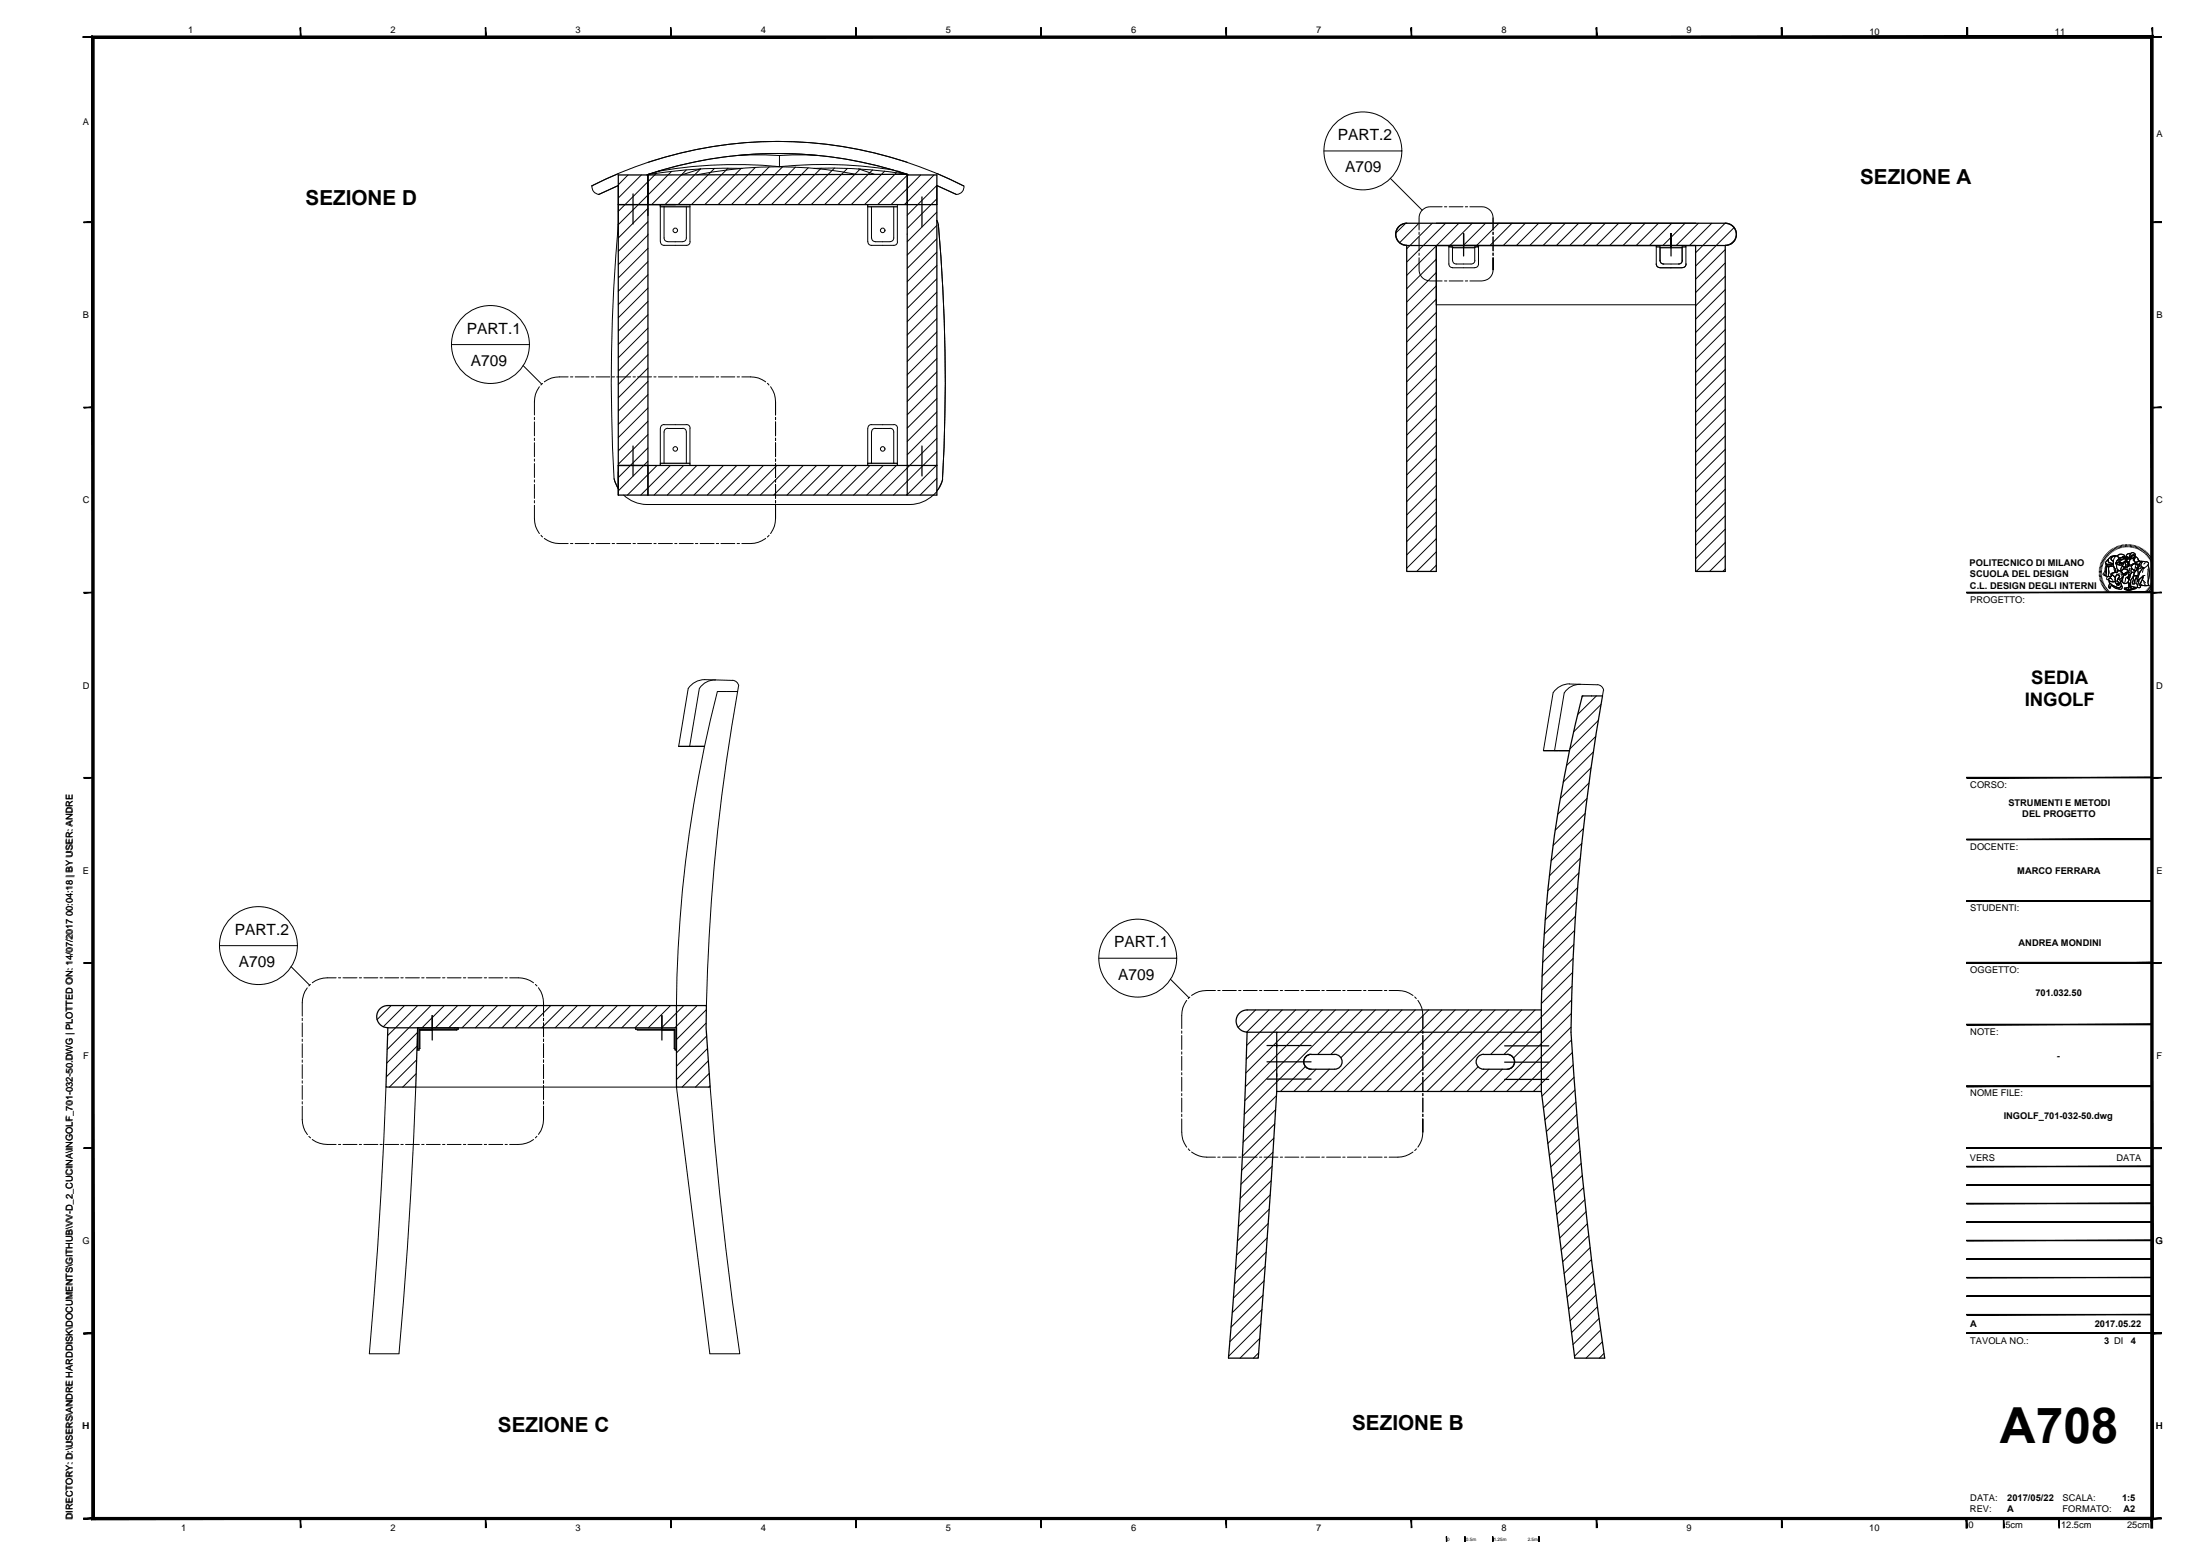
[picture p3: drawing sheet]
<svg xmlns="http://www.w3.org/2000/svg" width="594mm" height="420mm" viewBox="0 0 594 420" stroke-linecap="round" stroke-linejoin="round" font-family="sans-serif">
<!-- layer: IF-DETL -->
<g fill="none" stroke="#000" stroke-width=".27">
<path d="M169.6 47.2l-2.6 2.7M173.2 47.2l-6.2 6.3M175 56.3l-8 8M175 59.9l-8 8M177.2 46.8l-10.2 10.3M177.8 46.2h.1M181.4 46.3l-14.4 14.4M185.3 45.9l-9.3 9.3M189.2 45.6l-9.6 9.6M193 45.5l-9.9 9.7M196.6 45.4l-9.9 9.8M200.2 45.5l-9.9 9.7"/>
<path d="M204 45.2l-10.1 10M207.7 45l-10.2 10.2M211.3 45l-10.2 10.2M214.8 45.1l-10.1 10.1M218.2 45.3l-9.9 9.9M221.7 45.4l-9.8 9.8M225.3 45.4l-9.8 9.8M228.9 45.5l-9.8 9.7M232.3 45.6l-9.6 9.6M235.6 45.9l-9.3 9.3M238.9 46.2l-9 9M242.1 46.7l-8.6 8.5"/>
<path d="M242.4 46.3h.1M245.2 47.2l-8.2 8M248.6 47.2l-8 8M252.2 47.2l-8 8M253 50.1l-8 8M253 53.7l-8 8M253 57.3l-8 8M175 63.5l-8 8M175 67.1l-8 8M175 70.7l-8 8M175 74.2l-8 8.1M175 77.8l-8 8"/>
<path d="M253 60.9l-8 8M253 64.5l-8 8M253 68.1l-8 8M253 71.7l-8 8M253 75.3l-8 8M253 78.9l-8 8M379.6 60.3l-2.7 2.7M383.2 60.3l-5.3 5.3M386.8 60.3l-6.9 6.9M387.9 66.4l-8 8M387.9 70l-8 8M387.9 73.6l-8 8"/>
<path d="M387.9 77.2l-8 8M390.4 60.3l-10.5 10.5M394 60.3l-6.1 6M397.6 60.3l-6.1 6M401.2 60.3l-6.1 6M404.7 60.3l-6 6M408.3 60.3l-6 6M411.9 60.3l-6 6M415.5 60.3l-6 6M419.1 60.3l-6 6M422.7 60.3l-6 6M426.3 60.3l-6 6"/>
<path d="M429.9 60.3l-6 6M433.5 60.3l-6 6M437.1 60.3l-6 6M440.6 60.3l-5.9 6M444.2 60.3l-5.9 6M447.8 60.3l-6 6M451.4 60.3l-6 6M455 60.3l-6 6M458.6 60.3l-6 6M462.2 60.3l-6 6M465.8 60.3l-7.9 7.9M465.9 67.4l-8 8"/>
<path d="M465.9 71l-8 8M465.9 74.6l-8 8M465.9 78.2l-8 8M468.2 61.5l-10.3 10.3M468.5 64.9l-1.1 1M175 81.4l-8 8M175 85l-8 8M175 88.6l-8 8M175 92.2l-8 8M175 95.8l-8 8M175 99.4l-8 8M253 82.5l-8 8"/>
<path d="M253 86l-8 8M253 89.6l-8 8M253 93.2l-8 8M253 96.8l-8 8M387.9 80.8l-8 8M387.9 84.4l-8 8M387.9 87.9l-8 8M387.9 91.5l-8 8M387.9 95.1l-8 8M387.9 98.7l-8 8M465.9 81.8l-8 8M465.9 85.4l-8 8"/>
<path d="M465.9 89l-8 8M465.9 92.6l-8 8M465.9 96.1l-8 8M465.9 99.7l-8 8M175 103l-8 8M175 106.6l-8 8M175 110.2l-8 8M175 113.7l-8 8.1M175 117.3l-8 8M253 118.4l-15.3 15.3M253 100.4l-8 8M253 104l-8 8"/>
<path d="M253 107.6l-8 8M253 111.2l-8 8M253 114.8l-8 8M387.9 102.3l-8 8M387.9 105.9l-8 8M387.9 109.5l-8 8M387.9 113.1l-8 8M387.9 116.7l-8 8M465.9 103.3l-8 8M465.9 106.9l-8 8M465.9 110.5l-8 8M465.9 114.1l-8 8"/>
<path d="M465.9 117.7l-8 8M175 120.9l-8 8M175 124.5l-8 8M177.4 125.7l-8 8M181 125.7l-8 8M184.6 125.7l-8 8M188.2 125.7l-8 8M191.8 125.7l-8 8M195.4 125.7l-8 8M199 125.7l-8 8M202.6 125.7l-8 8M206.2 125.7l-8 8"/>
<path d="M209.8 125.7l-8 8M213.3 125.7l-8 8M216.9 125.7l-8 8M220.5 125.7l-8 8M224.1 125.7l-8 8M227.7 125.7l-8 8M231.3 125.7l-8 8M234.9 125.7l-8 8M238.5 125.7l-8 8M242.1 125.7l-8 8M253 122l-11.7 11.7M253 125.6l-8.1 8.1"/>
<path d="M253 129.2l-4.5 4.5M253 132.8l-.9 .9M387.9 120.3l-8 8M387.9 123.9l-8 8M387.9 127.5l-8 8M387.9 131.1l-8 8M387.9 134.7l-8 8M387.9 138.3l-8 8M465.9 121.3l-8 8M465.9 124.9l-8 8M465.9 128.5l-8 8M465.9 132.1l-8 8"/>
<path d="M465.9 135.7l-8 8M465.9 139.3l-8 8M387.9 141.9l-8 8M387.9 145.5l-8 8M387.9 149l-5.3 5.3M387.9 152.6l-1.7 1.7M465.9 142.9l-8 8M465.9 146.5l-7.9 7.8M465.9 150.1l-4.3 4.2M465.9 153.7l-.7 .6M427.5 187.9l-.3 .3M430.9 198.8l-7.9 8"/>
<path d="M431.1 187.9l-5.1 5.1M431.6 194.6l-7.7 7.6M432.3 190.2l-7.4 7.5M428 219.7l-8.6 8.6M428.5 215.6l-8.5 8.6M429 211.5l-8.4 8.4M429.6 207.3l-8.3 8.3M430.2 203.1l-8.1 8.1M426 239.6l-8.8 8.8M426.3 235.7l-8.7 8.8M426.7 231.8l-8.7 8.7M427.1 227.8l-8.7 8.7"/>
<path d="M427.6 223.7l-8.8 8.8M424.8 258.8l-8.5 8.5M425 255.1l-8.6 8.5M425.2 251.2l-8.6 8.7M425.4 247.4l-8.7 8.7M425.7 243.5l-8.7 8.8M105.6 271.5l-3.8 3.8M109.2 271.5l-5.7 5.8M112.7 278.8l-8.3 8.3M112.8 271.5l-8.2 8.2M116.4 271.5l-11.8 11.9M120 271.5l-6 6"/>
<path d="M123.6 271.5l-6 6M127.2 271.5l-6 6M130.8 271.5l-6 6M134.4 271.5l-6 6M138 271.5l-6 6M141.5 271.5l-5.9 6M145.1 271.5l-6 6M148.7 271.5l-6 6M152.3 271.5l-6 6M155.9 271.5l-6 6M159.5 271.5l-6 6M163.1 271.5l-6 6"/>
<path d="M166.7 271.5l-6 6M170.3 271.5l-6 6M173.9 271.5l-6 6M177.5 271.5l-6.1 6M181.1 271.5l-6.1 6M184.7 271.5l-6.1 6M188.3 271.5l-6.1 6M190.7 276.3l-8 8M190.8 272.6l-8.1 8.1M190.8 279.7l-8.1 8.2M339 272.7l-4.7 4.8M342.6 272.7l-6 6"/>
<path d="M346.2 272.7l-9.6 9.6M349.8 272.7l-13.3 13.3M353.4 272.7l-17 17M357 272.7l-20.7 20.8M360.6 272.7l-24.4 24.5M364.2 272.7l-28.2 28.2M367.8 272.7l-12 12M371.4 272.7l-12 12M375 272.7l-12.9 12.9M378.6 272.7l-22 22M382.2 272.7l-22 22M385.8 272.7l-22 22"/>
<path d="M389.3 272.7l-21.9 22M392.9 272.7l-22 22M396.5 272.7l-22 22M400.1 272.7l-22 22M403.7 272.7l-22 22M407.3 272.7l-22 22M410.9 272.7l-22 22M414.5 272.7l-12 12M424.2 277.4l-17.3 17.3M424.3 273.7l-21 21M424.4 270l-15.7 15.7M424.5 266.3l-18.4 18.4"/>
<path d="M424.6 262.6l-8.4 8.4M112.4 289.9l-3.6 3.6M112.5 286.2l-7.3 7.3M112.6 282.5l-8.3 8.3M191.1 283.1l-8.4 8.4M191.3 286.5l-7.1 7M191.5 289.9l-3.7 3.6M191.7 293.2l-.3 .3M344.5 299.6l-8.8 8.8M344.7 295.8l-8.9 8.9M352.5 288l-6.7 6.7M355.4 288.7l-6 6"/>
<path d="M359 288.7l-6 6M399.1 288.1l-6.6 6.6M402.1 288.7l-6 6M405.7 288.7l-6 6M424.3 280.8l-13.8 13.9M424.6 284.2l-10.5 10.5M424.8 287.6l-8.4 8.4M425 290.9l-8.2 8.3M425.3 294.3l-8.1 8.1M425.5 297.6l-7.9 8M343.3 318.8l-8.7 8.6M343.5 315l-8.6 8.6"/>
<path d="M343.7 311.1l-8.6 8.7M344 307.3l-8.7 8.7M344.3 303.4l-8.8 8.8M425.8 300.9l-7.8 7.9M426.1 304.2l-7.7 7.8M426.4 307.6l-7.6 7.5M426.7 310.9l-7.5 7.4M427 314.2l-7.4 7.3M427.3 317.4l-7.3 7.3M341.9 338.1l-8.5 8.6M342.2 334.2l-8.5 8.6M342.5 330.4l-8.6 8.5"/>
<path d="M342.7 326.5l-8.5 8.6M343 322.7l-8.6 8.5M427.6 320.7l-7.2 7.2M427.9 323.9l-7.1 7.2M428.3 327.2l-7.1 7.1M428.6 330.5l-7 7M429 333.7l-7 7M429.4 336.9l-7 7M340.5 357.5l-8.7 8.7M340.8 353.6l-8.7 8.6M341.1 349.7l-8.7 8.7M341.4 345.8l-8.6 8.6"/>
<path d="M341.7 342l-8.6 8.5M429.8 340.1l-7 7M430.1 343.3l-6.9 7M430.5 346.5l-7 7M431 349.7l-7 7M431.4 352.8l-7.1 7.1M431.8 356l-7 7.1M432.2 359.2l-7 7M339.9 365.3l-1.4 1.4M340.2 361.4l-5.3 5.3M432.7 362.3l-4.4 4.4M433.1 365.5l-1.2 1.2"/>
</g>
<!-- layer: Layer1 -->
<g fill="none" stroke="#000" stroke-width=".27">
<path d="M159.7 50.2a110.9 110.9 0 0 1 100.5 0M159.9 50.2a2.05 2.05 0 0 0 1.9 2.3M161.6 52.5l5.4-2.4-5.3 2.4M167 46.9l-7.2 3.3M174.5 47.2a110.7 110.7 0 0 1 70.9 0M178.3 55.2v10M179.3 55.8v8.5M185.3 55.8v8.5M186.3 55.2v10M189.2 45.6l-5.2 1.6M198.9 42l3.9-.2 7.7 .2M200.4 45.5a135.8 135.8 0 0 0-25.4 1.6"/>
<path d="M210.5 45a119.4 119.4 0 0 1 30.7 .9M210.5 42l3.5-.2 7.1 .2M210.5 45a122.1 122.1 0 0 0-32.7 1.2l-2.8 .9M210.5 42v3M219.8 45.5a127.2 127.2 0 0 1 25.2 1.6 111.3 111.3 0 0 0-70 0M231.4 47.1a111.4 111.4 0 0 0-43.2 .1M231.8 45.6l4.5 1.5M234.3 55.8v9.4M235.3 55.8v8.5M241.3 55.8v8.5M242.3 55.2v10M245 43.8a111.3 111.3 0 0 0-70 .1"/>
<path d="M253 46.8l7.3 3.4M253 50.1l5.4 2.4M260.3 50.2a2.05 2.05 0 0 1-1.9 2.3M167 60.6a473.6 473.6 0 0 0-1.2 68.7M178.4 65.2l.2 .8 .8 .3M179.3 66.3h6M179.3 64.2l.3 .8 .7 .2M180.3 65.3h4M185.3 64.2l-.2 .8-.8 .2M186.3 65.2l-.2 .8-.8 .3M234.4 65.2l.1 .6 .6 .4 6.2 .1 .8-.3 .3-.8M235.4 64.2l.3 .8 .7 .2"/>
<path d="M236.3 65.3h4M241.3 64.2l-.2 .8-.8 .2M253.4 60.8a478.5 478.5 0 0 1 1.1 68.5M391.2 66.7l.1 4.8 .4 .6 .5 .2M392.2 66.7v3.6M392.2 72.3h6M392.3 70.3l.1 .5 .6 .5h4.2M398.2 66.7v3.6M398.3 70.3l-.3 .7-.7 .3M399.2 66.7v4.8l-.4 .6-.6 .2M447.3 66.7v4.8l.4 .6 .6 .2M448.3 72.3h5.9"/>
<path d="M448.3 66.7v3.6M448.3 70.3l.1 .5 .6 .5h4.3l.7-.3 .3-.7M454.2 66.7v3.6M455.3 66.7v4.8l-.5 .6-.5 .2M387.9 82.3h70M178.3 115.7v9.4M179.3 114.7h6M179.4 114.6l-.8 .3-.2 .7M180.3 115.7l-.7 .2-.3 .5v8.7M180.3 115.7h4M184.3 115.7l.8 .2 .2 .5v8.7M185.3 114.6l.8 .3 .2 .7"/>
<path d="M186.3 115.7v9.4M234.3 115.7v9.4M235.3 116.7v8.4M235.3 114.7h6M235.4 114.6l-.8 .3-.2 .7M236.3 115.7h4M236.4 115.7l-.7 .2-.3 .8M240.3 115.7l.8 .2 .2 .5v8.7M241.4 114.6l.7 .3 .3 .7M242.3 115.7v9.4M165.8 129.3l1.2 2.7M165.9 129.3l1.1 2.7"/>
<path d="M168.4 133.7a9.2 9.2 0 0 0 6.2 2.5M252 133.7a9.2 9.2 0 0 1-6.2 2.5h-71.3M254.6 129.3l-.7 1.7-.9 1.5 1-1.5 .6-1.7M188.8 185.9l-2.6 15.6h4h-2.7M193.3 183.6a5 5 0 0 0-4.4 2.3M197.8 183.7l-7.5-.2a5.4 5.4 0 0 0-4.4 2.4l-2.6 15.6h6.9h-6.9M197.8 183.7a1.84 1.84 0 0 1 1.7 1.5M199.2 186.7a546.8 546.8 0 0 0-8.4 84.8M199.2 186.7h-5.5a352.6 352.6 0 0 0-11 84.8M199.4 185.3l-.2 1.4M419.4 187.1l-2.6 15.6h7h-7h7h-2.7M423.8 184.7l7.6 .2a1.84 1.84 0 0 1 1.6 1.5"/>
<path d="M423.8 184.7a5.4 5.4 0 0 0-4.4 2.3M426.8 184.8a5 5 0 0 0-4.4 2.3l-2.6 15.6M433 186.4l-.3 1.5M104.2 293.5a1416.7 1416.7 0 0 1-4.5 72h8a1317.7 1317.7 0 0 0 4.6-72h70.4l9 72h8.1a1029 1029 0 0 1-8-72"/>
<circle cx="182.4" cy="62.2" r=".61"/>
<circle cx="238.4" cy="62.2" r=".61"/>
<circle cx="182.4" cy="121.2" r=".61"/>
<circle cx="238.4" cy="121.2" r=".61"/>
</g>
<!-- layer: IF-FURN -->
<g fill="none" stroke="#000" stroke-width=".34">
<path d="M167 55.2h86M170.9 52.4v8.1M175 47.2h-8v86.5h8M175 47.1v86.6M178.3 55.8h8M178.3 55.2v.5M234.3 55.2v.6h8M242.3 46.2l2.7 .9M245 50.2v83.5h-70M245 47.1l-70 .1v8M245 47.2h8v86.5h-8M245 47.1v8.1"/>
<path d="M249 53.2v8.1M253 59.6l.4 1.2M379.9 66.3a2.98 2.98 0 0 1-3-3 2.98 2.98 0 0 1 3-3h86a2.98 2.98 0 0 1 3 3 2.98 2.98 0 0 1-3 3M387.9 66.3v88h-8v-88h86v88h-8v-88M391.2 66.3h8v.4h-1v.2h-6v-.2h-1zM447.3 66.3v.4h1M455.3 66.3v.4h-1.1v.2h-5.9M167 132v-6.3h8v8M167 125.7h86M170.9 120.4v8.1M178.3 125.7v-.6h8v.6M234.3 125.7v-.6h8v.6"/>
<path d="M249 120.4v8.1M116.7 274.2v6.6M122.8 277.5h-10v6h.4v-.4M123.4 277.9h-10.2v5.2M123.4 277.9v.2h-10v5h-.2M123.7 277.5v.4h-.3M171.7 277.5v.4h10.6v5.2M172.1 277.9v.2h10M182.1 278.1h-3.4v-3.9v6.6M182.7 271.5v12h-.4v-.4h-.2v-5M182.7 271.5h-78a2.98 2.98 0 0 0-3 3 2.98 2.98 0 0 0 3 3M182.7 271.5h8.1l-.1 6 1.1 16h-9.1v-16h-78l-.5 16h8.1l.5-16"/>
<path d="M336.8 272.7h79.4M336.8 272.7a2.98 2.98 0 0 0-3 3 2.98 2.98 0 0 0 3 3M344.8 278.7h-8a1390.9 1390.9 0 0 1-5.1 88h8.1l3.5-48 1.5-24M416.2 278.7h-71.4v16M416.2 278.7a354.4 354.4 0 0 1 11.1-90.8h5.4a553.7 553.7 0 0 0-8.5 90.8 1019 1019 0 0 0 9.1 88h-8.1l-9-72M416.2 278.7v16M342.1 291.4h11.9M342.1 286.7h11.9M342.1 282.3h11.9M344.8 281.9v.8M344.8 289.9v.8M344.8 294.7h71.4"/>
<path d="M353.9 284.7a2.01 2.01 0 0 0-1.9 2 2.01 2.01 0 0 0 1.9 2M354 284.7h6.4M354 288.7h6.4M354.1 284.7a2.01 2.01 0 0 0-2.1 2 2.01 2.01 0 0 0 2.1 2M360.4 284.7a2.01 2.01 0 0 1 2 2 2.01 2.01 0 0 1-2 2M400.6 284.7h6.4M400.6 284.7a2.01 2.01 0 0 0-2 2 2.01 2.01 0 0 0 2 2h6.4a2.01 2.01 0 0 0 2-2 2.01 2.01 0 0 0-2-2M406.3 282.4h11.9M406.3 286.8h11.9M406.3 291.5h11.9M407.2 284.7a2.01 2.01 0 0 1 1.8 2 2.01 2.01 0 0 1-1.8 2"/>
</g>
<!-- layer: A-SECT-MCUT1 -->
<path d="M395.2 66.9v-3.8v6M451.2 66.9v-3.8v6" fill="none" stroke="#000" stroke-width=".34"/>
<!-- layer: G-ANNO-LOGO -->
<g fill="none" stroke="#000" stroke-width=".27">
<path d="M566.8 153.9l.7 .1M566.8 154.3h.7M566.8 154.6h.7M566.9 153.6l.7 .1M567 153.2l.6 .2M567.1 152.9l.6 .1M567.1 152.5l.7 .2M567.2 152.2l.7 .2M567.4 151.8l.6 .3M567.5 151.5l.6 .3M567.5 155h-.7M567.5 155.3l-.7 .1"/>
<path d="M567.6 155.6l-.7 .1M567.6 156l-.6 .1M567.6 151.2l.6 .3M567.7 156.3l-.7 .1M567.8 156.6l-.7 .2M567.8 150.9l.6 .3M567.9 156.9l-.7 .2M568 150.6l.6 .4M568 157.2l-.6 .2M568.1 157.5l-.6 .3M568.2 150.3l.5 .4M568.2 157.8l-.6 .3"/>
<path d="M568.4 158.1l-.6 .3M568.4 150l.6 .4M568.5 158.4l-.5 .3M568.6 149.7l.6 .5M568.7 152.3l1.4 .3 .6-.4v.2a.3 .3 0 0 1 0 .5 .3 .3 0 0 1-.5 0h-.4a.84 .84 0 0 1-1.1-.5zM568.7 152.3l.1 .4M568.7 158.6l-.5 .4M568.9 149.5l.5 .4M568.9 152.8l-.3 .6-.1 1.2-.3 .8 .3 .1M568.9 158.9l-.5 .4M569 151.3l.3-.3v.3a.96 .96 0 0 0 1 .8l.3 .2-.5 .3-1.1-.2a.49 .49 0 0 1-.5-.4 .49 .49 0 0 1 .4-.6zM569.1 152.8l.5 .1-.2 .5-.1 2.3-.8-.3 .3-.8v-1.1z"/>
<path d="M569.1 152.8l-.3 .6v1.3l-.3 .8 .8 .2M569.1 149.2l.5 .5M569.1 159.1l-.5 .5M569.3 159.4l-.5 .5M569.4 150.9l.6-.6 1.4-.2a.94 .94 0 0 0-1.3 1l.6 .4v.7l-.5-.1a.75 .75 0 0 1-.9-.8zM569.4 156.4l.5 .6 1 .1 .3-.2M569.4 149l.4 .5M569.5 156.8l1 .3 .7-.2 .1 .6 .3 .2-.1 .2 .3-.2 .3 .4-.2-.5 .3 .3-.1-.4 .4 .1-.8-.6 .3-.7 .3 .1 .4 1a.77 .77 0 0 1 0 .9 .77 .77 0 0 1-.9 .3l-1.7-.8-.5-.6zM569.5 156.8l.1 .8a.86 .86 0 0 0 0 1.2l.3-.1-.1-.1a.56 .56 0 0 1 .5-.5 .56 .56 0 0 1 .6 .5l.7 .4a1.04 1.04 0 0 0 1.5-.2l-.2-.7M569.6 159.6l-.5 .5M569.6 152.9h.4a.48 .48 0 0 1 .8 .2l.5 1v.4l-.6 .2a.46 .46 0 0 0-.6 .1 .46 .46 0 0 0 .1 .6l-.2 .3a.48 .48 0 0 1-.6-.1 .48 .48 0 0 1 0-.5v-1.7zM569.6 152.9l-.2 .5v2.3"/>
<path d="M569.7 157.4l.8 .7 1.3 .6 .7-.1 .4-.6a.66 .66 0 0 1 0 1 .66 .66 0 0 1-.9 0l-.7-.2a1.38 1.38 0 0 0-1.3-.6l-.3 .3 .2 .2-.3 .1a.86 .86 0 0 1 0-1.2zM569.7 157.4l.8 .7 1.8 .8M569.7 148.7l.4 .6M569.8 159.9l-.5 .5M569.9 155.9a.51 .51 0 0 0-.8-.2 .51 .51 0 0 0 .1 .8 .69 .69 0 0 1 .6-.3 .69 .69 0 0 1 .6 .4l.2 .1M569.9 148.5l.5 .6M570.1 154.9l1.2-.4 .4 .1 .2-.5 .8 .1 .3 .4a.99 .99 0 0 1 .2 1.3 .99 .99 0 0 1-1.2 .4l.1-.3a.45 .45 0 0 0 .1-.7 .45 .45 0 0 0-.7 .1l-.3 .6-.7-.7-.3 .1zM570.1 155.5l.5-.1a.91 .91 0 0 1 .6 1.1l-.1 .5-.9 .1a.71 .71 0 0 1-.8-.8l.6-.1-.1-.3zM570.2 150.5a.97 .97 0 0 1 1.1-.4 .97 .97 0 0 1 .8 .8l-.2 .4a1.05 1.05 0 0 0-.4 1.4 1.11 1.11 0 0 0 .7 1.4l-.4 .1-.1 .4a.37 .37 0 0 1-.4-.2 .37 .37 0 0 1 0-.4l-.5-1-.1-1.4a.71 .71 0 0 1-.5-1.1zM570.2 148.3l.4 .6M570.4 155.2l.8 .7M570.5 155.3l-.6 .5 .1 .4"/>
<path d="M570.5 148.1l.4 .6M570.7 152.8h-1.6a.66 .66 0 0 0-.6 .3 .66 .66 0 0 0 0 .7l-.1 .5-.5 .7 .3 .3M570.9 153.2l.2 1.4M570.9 148l.3 .5M571.1 150.5l-.4 .6v1.4l.6 1.5a.37 .37 0 0 0 0 .4 .37 .37 0 0 0 .4 .2l.1-.4 .4-.1a1.02 1.02 0 0 1-.7-1.4 1.26 1.26 0 0 1 .5-1.7 .91 .91 0 0 0-.4-.8 .91 .91 0 0 0-.9-.1l-.7 .2-.6 .6-.1 .4a.96 .96 0 0 0 .9 .8l.4 .2-.5 .3-1.1-.2a.49 .49 0 0 1-.5-.4 .49 .49 0 0 1 .4-.6l.4-.4M571.2 147.8l.3 .6M571.3 154.5l-.6 .2a.46 .46 0 0 0-.6 .1 .46 .46 0 0 0 .1 .6M571.4 150.1a.99 .99 0 0 0-1.3 1l.6 .4M571.5 147.6l.3 .7M571.6 155.2a.47 .47 0 0 1 .7 .2 .47 .47 0 0 1-.2 .6l-.4 1 .8 .7-.4-.2 .1 .4-.3-.3 .1 .5-.2-.4-.3 .2 .1-.2-.4-.6 .1-1.4zM571.6 151.5l.9-.5a.61 .61 0 0 1-.7 .8l-.5 .3zM571.6 155.2a.47 .47 0 0 1 .7 .2 .47 .47 0 0 1-.2 .6l-.4 1 .8 .7-.4-.2 .1 .5-.3-.4 .1 .5-.2-.4-.3 .2 .1-.2-.4-.6v-.9z"/>
<path d="M571.6 152l.8-.3 .2 .2-.3 .1v.4l.1 .1a.58 .58 0 0 1-.8-.5zM571.6 152a.58 .58 0 0 0 .8 .5M571.8 150.2l.1-.2a1.12 1.12 0 0 1 1.9 .5l-.6-.3-.4 .5-.7-.2M571.8 150l.6-.4h.6l.7 .4a.24 .24 0 0 1 .1 .3 .24 .24 0 0 1-.2 .2l-.4-.3v.3l-.8 .2-.6-.5zM571.8 147.5l.3 .6M572.1 150.5l.6 .2 .5-.5 .4 .3-.2 .5-.4 .3-.5-.3-.5 .2zM572.2 147.4l.1 .6M572.3 154.1l.6 .2M572.3 152h.9l-.2 .1a.39 .39 0 0 1-.5 .6 .39 .39 0 0 1-.2-.7zM572.3 156.4l.4 1a.8 .8 0 0 1 0 .9 .8 .8 0 0 1-.9 .4M572.4 151.7l.2 .2M572.5 151.4l-.1 .2-1.1 .5"/>
<path d="M572.5 155l-.8 .2M572.5 147.3l.2 .7M572.6 151.1l-.4 .5M572.6 154.6l.8 .5M572.8 152a.34 .34 0 0 0-.4 .3 .34 .34 0 0 0 .3 .3 .34 .34 0 0 0 .3-.3v-.2l.2-.1-.6 .1M572.8 155.1a.71 .71 0 0 1 .1 .9 .71 .71 0 0 1-.9 .3M572.9 154.3v-.2a1.06 1.06 0 0 1 1.6-.1v.1a.25 .25 0 0 1 .1 .4 .25 .25 0 0 1-.3 0l-1 .4 .4 .4 .6-.2 .2-.5 .2-.1-.2-.6-1.1-.3-.5 .7-.2-.1v-.4l.5-.9 .2 .2h1.1l.2-.3a.25 .25 0 0 0 .3-.1 .25 .25 0 0 0-.1-.3l.7 .2-.1 .4a.82 .82 0 0 1-.1 1.1l.2 .7-.3 .4-.5 .2-.1 .5-.4 .1 .5 .1v.4l.2-.2-.1 .3a.93 .93 0 0 1-1.2 1l-.9-.7 .4-.6 .2-1.1M572.9 156.9l.8 .7M572.9 147.2l.1 .7M572.9 154.3v.1a.99 .99 0 0 1 0 1.6M573 151l.1 .1M573.1 153.8l.3-.2 .8 .2a.56 .56 0 0 1 .4 .8l-.3-.1-.5 .3a.38 .38 0 0 1-.5 .2 .38 .38 0 0 1-.2-.4 .45 .45 0 0 1 0-.8z"/>
<path d="M573.2 152.9l-.5 .6v.7M573.2 150.6l.1 .1M573.2 156.3v.9M573.2 147.1l.1 .7M573.2 150.7h.1M573.3 154.9l.7-.3a.25 .25 0 0 1 .4-.1 .25 .25 0 0 1-.1 .4l-.4 .4-.5-.1zM573.3 155.7l-.3 1-.4 .4M573.5 150.8l.8-.1a.26 .26 0 0 1 .2 .3 .26 .26 0 0 1-.4 .1zM573.5 147.1l.1 .6M573.6 150.5l-.2 .5-.4 .3-.5-.3-.5 .2M573.6 151.6l.9-.1 .4 .9a.23 .23 0 0 1 .1 .3 .23 .23 0 0 1-.3 .1 .23 .23 0 0 1-.1-.3l.2-.1-.2-.6a.45 .45 0 0 0-.7-.2 .45 .45 0 0 0 0 .7l.1 .1a.51 .51 0 0 1-.1 .8 .51 .51 0 0 1-.8-.4zM573.7 158.8l1.9-.4 1.2 .2-2 .6z"/>
<path d="M573.7 158.8l1.1 .4v.3l-1.1-.4zM573.9 151.6l.6 .1 .2 .4a.66 .66 0 0 1 0 .7 .66 .66 0 0 1-.7 .3zM573.9 147l.1 .7M574 150.6l.1-.3h.3l.4 .4-.2 .3M574 150.4l.3-.2 .4 .3 .1 .3-.3 .2-.1-.4-.4 .1zM574 156l-.3 1.6 1-.2M574 155.1v.1M574 154.7l.2 .1M574.1 155l.1 .1M574.1 154.8v.1M574.2 151.8h.1M574.3 151.8l-.3 .1"/>
<path d="M574.3 147v.7M574.3 150.7l-.8 .1h.3a.39 .39 0 0 0 .4 .3 .39 .39 0 0 0 .3-.3l-.2-.2 .1 .2M574.4 155.8l.3 .1 .1-.5 .5-.2-.5 1.3v-.4l-.3 .1zM574.4 153.1v.7M574.5 154.6l-.2 .2a.48 .48 0 0 1-.3 .4 .48 .48 0 0 1-.6-.2M574.5 151.7l.2 .2-.1 .2M574.6 151.8a.45 .45 0 0 0-.7-.2 .45 .45 0 0 0 0 .7 .48 .48 0 0 1 .1 .7 .48 .48 0 0 1-.7 0 .48 .48 0 0 1 .1-.7l.1-.6 .7-.3 .5 .3 .3 .6a.26 .26 0 0 1 0 .4 .26 .26 0 0 1-.4 0v-.1M574.6 147v.7M574.7 152.1l-.2 .1M574.7 152a.42 .42 0 0 1-.1 .6 .42 .42 0 0 1-.6-.1v-.1M574.7 152.8l-.7 .3M574.8 159.2l2-.6v.3l-2 .6z"/>
<path d="M574.8 159.2v.3M574.8 150.9l.2-.1 .1 .4-.3 .8M574.8 155.4h.1M574.8 156v.5l.2-.2M574.8 155.7v.3l.2-.3M574.9 152.4l-.1-.4a1.02 1.02 0 0 0 .1-1.2l-.6-.5a.7 .7 0 0 1 .2-.7 .7 .7 0 0 1 .8 0l-.2 .6 .1 .8h.2v-.5l.2 .3 .6-.1-.1 .6 .1 .1 .1-.2v.2a.39 .39 0 0 1 .3 .4 .39 .39 0 0 1-.2 .3l-.8 .5M574.9 150.4l.1 .4M575 147l-.1 .7M575 153.4l-.1 1.4M575 152.7l.5 .2M575.1 157.5l.2-.1 .1 1.1-.3-.6-.3 .7zM575.2 154.6l-.4 .3v.5"/>
<path d="M575.3 155.2l-.5 .2-.1 .5-.4 .1 .5 .1M575.3 153.5l-.5 .8M575.4 149.5h-.5a.67 .67 0 0 0-.7 .7M575.4 147.1l-.1 .6M575.4 149.4l.7-.1 .5 .5-.1 .9-.3 .7v-.7l.2-.5a.47 .47 0 0 0-.4-.4 .47 .47 0 0 0-.5 .4l-.1 .8h-.2l-.1-.8zM575.4 150.5l.2 .3 .6-.1M575.4 149.4l.7-.1 .5 .5-.2 1.3-.2 .3v-.7l.2-.5a.45 .45 0 0 0-.4-.4 .45 .45 0 0 0-.5 .3l-.1 .9h-.2l-.1-.8zM575.6 152.6l.1-.1a1.49 1.49 0 0 1 1.9 .2l-.1 .5a1.2 1.2 0 0 1-1.3 .9l-.6-.8zM575.6 150l.2-.1a.37 .37 0 0 1 .5 0 .37 .37 0 0 1 .1 .4l-.2 .4a.45 .45 0 0 1-.7-.1 .45 .45 0 0 1 .1-.6zM575.6 154.6l.9-.1-.7 1.5a1.5 1.5 0 0 0-.5 1.5h-.2l-.3 .5-.1-.9zM575.6 150.2l.2 .1M575.6 154.6l-.9 2.5 .2 .9-.1 .9 .3-1 .4 .9-.2-1.4-.4 .6"/>
<path d="M575.7 150.7h.1M575.7 153.6l-.3 .4 .1 .6 1.1-.3 .4-.5M575.7 147.1l-.1 .7M575.7 150.3h.1M575.8 150.6h.1M576 147.2l-.1 .6M576.1 155.6l-.2 2h.6l-.1-.8 .3-.7a.38 .38 0 0 0 .1-.5 .38 .38 0 0 0-.5-.1l-.2 .1M576.1 150.4l.2 .1M576.1 155.5h.3a.37 .37 0 0 1 .5 .1 .37 .37 0 0 1-.2 .5l-.3 .7 .1 .8h-.6zM576.1 150.5h.1M576.3 151.2l.4 .7M576.4 147.3l-.2 .6"/>
<path d="M576.4 153.7v.1M576.4 152.1l1.1-.5h.8l-.7 .9zM576.5 154.5l-.7 1.5a1.5 1.5 0 0 0-.5 1.5M576.5 150.2l.6 .4 .7 1-.6 .1a.57 .57 0 0 1-.7-.1 .57 .57 0 0 1-.1-.7zM576.5 153.7h-.3M576.6 150.2l.7 .5 .2 .6M576.6 154h-.1M576.7 147.4l-.2 .6M576.8 158.6v.3l-2 .6-1.1-.4v-.3l1.1 .4 2-.6a5.7 5.7 0 0 0-3.1 .2M577 153.6l.4-.1-.1 .8a.72 .72 0 0 1 0 .9 .72 .72 0 0 1-.8 .3h-.4l.3-1.1zM577 147.4l-.2 .7M577.1 153.3l-.1 .4"/>
<path d="M577.1 152.4h.4l.1 .3M577.2 151.1l.5 .5M577.3 155.4h-.4M577.3 156.8l-.1 .2 .3 .2M577.4 147.6l-.3 .6M577.4 153.6l-.1 1.9a2.2 2.2 0 0 0-.3 2.4l.2 .1M577.6 156.5l1.1-1-.5 1.6a1.24 1.24 0 0 0-.2 1.4l-.2 .2a.38 .38 0 0 1-.5 0 .38 .38 0 0 1 0-.5zM577.6 152.5a1.06 1.06 0 0 1 1.7-.7 .57 .57 0 0 1 .8 .1 .57 .57 0 0 1-.2 .8l-.4 .3a1.08 1.08 0 0 1-1 .5 1.08 1.08 0 0 1-.9-.8M577.6 152.7l-.4 .6a.75 .75 0 0 1-.6 .7 .75 .75 0 0 1-.8-.3l-.1-.1a.78 .78 0 0 1 .1-1 .78 .78 0 0 1 1-.1l-.1 .5a.25 .25 0 0 0 .1 .4 .25 .25 0 0 0 .3-.2l.2-.5a.93 .93 0 0 0-1.3-.4l-.5 .4 .1 .4M577.7 154.3v.6M577.7 147.7l-.3 .6M578.1 147.9l-.4 .6"/>
<path d="M578.1 153.5l-.9 .1M578.2 157.7l.5 .4M578.4 151.6h-.9l-1.1 .5M578.4 148.1l-.4 .6M578.5 156.5l.9 .9M578.6 153.5a7.5 7.5 0 0 0-1.4 3.4l1.5-1.4 .5-.1M578.6 151.6l.6 .1a.59 .59 0 0 1 .8 .1 .59 .59 0 0 1 0 .8l.2 .6a9.5 9.5 0 0 1-.1 4.4l.2 .5h-1.7a.49 .49 0 0 1-.8-.1 .49 .49 0 0 1 .3-.7l.5-1.1 .1-.7-1.5 1.4a6.5 6.5 0 0 1 1.5-3.4l.3-.1a.91 .91 0 0 1-.9-.7 .91 .91 0 0 1 .5-1.1zM578.6 151.6a.91 .91 0 0 0-.5 1.1 .91 .91 0 0 0 .9 .7M578.7 148.3l-.4 .5M578.7 155.5l-.5 1.6a1.24 1.24 0 0 0-.2 1.4 .48 .48 0 0 1-.8-.1l.4-1.9M578.8 153.5l-.3 1.1M578.9 157l.2 .7 .5 .4"/>
<path d="M579 148.5l-.4 .5M579 160l.5 .5M579.2 152.1l-.3 .2M579.2 148.7l-.4 .5M579.3 159.8l.5 .4M579.5 148.9l-.4 .5M579.5 159.5l.5 .5M579.7 159.3l.5 .4M579.8 149.1l-.5 .5M579.9 159l.6 .5M580 153.7l.1 3.3M580.1 152.6a10.2 10.2 0 0 1 0 4.9l.2 .6h-2.4"/>
<path d="M580.1 149.4l-.6 .5M580.1 158.8l.6 .4M580.3 149.6l-.5 .5M580.3 158.5l.6 .4M580.5 158.2l.6 .4M580.5 149.9l-.5 .5M580.6 157.9l.6 .4M580.7 150.2l-.5 .4M580.8 157.6l.6 .3M580.9 150.5l-.6 .4M580.9 157.4l.7 .2M581.1 157.1l.6 .2"/>
<path d="M581.1 150.8l-.6 .4M581.2 156.8l.6 .2M581.2 156.4l.7 .2M581.3 151.1l-.6 .3M581.3 156.1l.7 .2M581.4 155.8l.6 .1M581.4 155.5l.7 .1M581.4 154.9h.7M581.4 154.6h.7M581.4 151.5l-.6 .2M581.4 155.2h.7M581.6 151.8l-.7 .2"/>
<path d="M581.7 152.1l-.6 .3M581.8 152.4l-.6 .3M581.9 152.8l-.7 .2M582 153.2l-.7 .1M582 153.5l-.6 .1M582.1 153.8l-.7 .1M582.1 154.2l-.7 .1M570.1 160.1l-.5 .5M570.3 160.3l-.4 .5M570.6 160.4l-.4 .6M570.9 160.7l-.4 .5M571.1 160.8l-.3 .6"/>
<path d="M571.4 161l-.3 .5M571.7 161.1l-.2 .6M572 161.2l-.2 .6M572.3 161.3l-.2 .7M572.6 161.4l-.2 .7M572.9 161.5l-.1 .6M573.3 161.5l-.1 .7M573.6 161.6l-.1 .7M573.9 161.6v.7M574.3 161.7l-.1 .6M574.5 161.7v.6M574.9 161.6v.7"/>
<path d="M575.2 161.6l.1 .7M575.5 161.6l.1 .7M575.9 161.5l.1 .7M576.2 161.5l.1 .6M576.5 161.4l.2 .6M576.8 161.2l.2 .7M577.1 161.2l.2 .6M577.4 161l.3 .6M577.7 160.9l.3 .6M578 160.7l.3 .6M578.2 160.6l.4 .5M578.5 160.4l.4 .5"/>
<path d="M578.8 160.2l.4 .5"/>
</g>
<!-- layer: G-ANNO-TTLB -->
<g fill="#fff" stroke="#fff" stroke-width=".27">
<path d="M556 160l30.8 4.3-5.7-4.3zM556 160l30.8 4.3h-30.8z"/>
<path d="M581.1 145.5h5.7l-5.7 14.5zM586.8 145.5l-5.7 14.5 5.7 4.3z"/>
</g>
<path d="M556 160h25.1v-14.5h5.7v18.8h-30.8z" fill="none" stroke="#fff" stroke-width=".27"/>
<g fill="#000" stroke="#000" stroke-width=".27">
<path d="M22.4 10.1h2.5v-.2zM22.4 9.9h2.5l-2.5 .2z"/>
<path d="M24.8 9.8l.5 400v-399.5zM24.8 9.8l.5 400-.5 .5zM25.3 409.8l-.5 .5 556-.5zM24.8 410.3l556-.5 .5 .5zM580.8 10.3v399.5l.5 .5zM581.3 9.8v400.5l-.5-400zM25.3 10.3h555.5l.5-.5zM24.8 9.8h556.5l-556 .5z"/>
<path d="M24.9 9.7l.5 400v-399.5zM24.9 9.7l.5 400-.5 .6zM25.4 409.7l-.5 .6 556-.6zM24.9 410.3l556-.6 .5 .6zM580.9 10.2v399.5l.5 .6zM580.9 10.2l.5-.5v400.6zM25.4 10.2h555.5l.5-.5zM24.9 9.7h556.5l-556 .5z"/>
<path d="M81.1 7.5l.1 2.5v-2.5zM81.1 7.5l.1 2.5h-.1z"/>
<path d="M131.1 7.5l.1 2.5v-2.5zM131.1 7.5l.1 2.5h-.1z"/>
<path d="M181.1 7.5l.1 2.5v-2.5zM181.1 7.5l.1 2.5h-.1z"/>
<path d="M231.1 7.5l.1 2.5v-2.5zM231.1 7.5l.1 2.5h-.1z"/>
<path d="M281.1 7.5l.1 2.5v-2.5zM281.1 7.5l.1 2.5h-.1z"/>
<path d="M331 7.5l.2 2.5v-2.5zM331 7.5l.2 2.5h-.2z"/>
<path d="M381 7.5l.2 2.5v-2.5zM381 7.5l.2 2.5h-.2z"/>
<path d="M431 7.5l.2 2.5v-2.5zM431 7.5l.2 2.5h-.2z"/>
<path d="M481 7.5l.2 2.5v-2.5zM481 7.5l.2 2.5h-.2z"/>
<path d="M481 7.5l.2 2.5v-2.5zM481 7.5l.2 2.5h-.2z"/>
<path d="M531 7.5l.2 2.5v-2.5zM531 7.5l.2 2.5h-.2z"/>
<path d="M531.2 7.5l.1 2.5v-2.5zM531.2 7.5l.1 2.5h-.1z"/>
<path d="M531.2 7.5l.1 2.5v-2.5zM531.2 7.5l.1 2.5h-.1z"/>
<path d="M581.2 7.5l.1 2.5v-2.5zM581.2 7.5l.1 2.5h-.1z"/>
<path d="M581.2 10.1h2.4v-.2zM581.2 9.9h2.4l-2.4 .2z"/>
<path d="M22.6 60.1h2.5v-.2zM22.6 59.9h2.5l-2.5 .2z"/>
<path d="M581.2 60.1h2.4v-.2zM581.2 59.9h2.4l-2.4 .2z"/>
<path d="M22.6 110.1h2.5v-.2zM22.6 109.9h2.5l-2.5 .2z"/>
<path d="M581.2 110.1h2.4v-.2zM581.2 109.9h2.4l-2.4 .2z"/>
<path d="M22.6 160.1h2.5v-.2zM22.6 159.9h2.5l-2.5 .2z"/>
<path d="M531.1 160.1h50v-.2zM531.1 159.9h50l-50 .2z"/>
<path d="M581.2 160.1h2.4v-.2zM581.2 159.9h2.4l-2.4 .2z"/>
<path d="M22.6 210.1h2.5v-.2zM22.6 209.9h2.5l-2.5 .2z"/>
<path d="M531.1 210.1h50v-.2zM531.1 209.9h50l-50 .2z"/>
<path d="M581.2 210.1h2.4v-.2zM581.2 209.9h2.4l-2.4 .2z"/>
<path d="M531.1 226.7h50v-.1zM531.1 226.6h50l-50 .1z"/>
<path d="M531.1 243.2v.2l50-.2zM531.1 243.4l50-.2v.2z"/>
<path d="M531.1 259.9v.2l50-.2zM531.1 260.1l50-.2v.2z"/>
<path d="M531.1 259.9v.2l50-.2zM531.1 260.1l50-.2v.2z"/>
<path d="M531.1 259.9v.2l50-.2zM531.1 260.1l50-.2v.2z"/>
<path d="M531.1 259.9v.2l50-.2zM531.1 260.1l50-.2v.2z"/>
<path d="M531.1 243.4h50v-.2zM531.1 243.2h50l-50 .2z"/>
<path d="M22.6 260.1h2.5v-.2zM22.6 259.9h2.5l-2.5 .2z"/>
<path d="M531.1 276.6v.1l50-.1zM531.1 276.7l50-.1v.1z"/>
<path d="M581.2 260.1h2.4v-.2zM581.2 259.9h2.4l-2.4 .2z"/>
<path d="M531.1 293.2v.2l50-.2zM531.1 293.4l50-.2v.2z"/>
<path d="M531.1 293.2v.2l50-.2zM531.1 293.4l50-.2v.2z"/>
<path d="M22.6 310.1h2.5v-.2zM22.6 309.9h2.5l-2.5 .2z"/>
<path d="M531.1 319.9h50zM531.1 320l50-.1z"/>
<path d="M531.1 314.9h50zM531.1 315l50-.1z"/>
<path d="M531.1 309.9v.1l50-.1zM531.1 310l50-.1v.1z"/>
<path d="M581 310.2h2.6v-.2zM581 310h2.6l-2.6 .2z"/>
<path d="M581.2 310.1h2.4v-.2zM581.2 309.9h2.4l-2.4 .2z"/>
<path d="M531.1 339.9h50zM531.1 340l50-.1z"/>
<path d="M531.1 334.9h50zM531.1 335l50-.1z"/>
<path d="M531.1 329.9h50zM531.1 330l50-.1z"/>
<path d="M531.1 324.9h50zM531.1 325l50-.1z"/>
<path d="M531.1 359.9v.1l50-.1zM531.1 360l50-.1v.1z"/>
<path d="M531.1 359.9v.1l50-.1zM531.1 360l50-.1v.1z"/>
<path d="M531.1 354.9h50zM531.1 355l50-.1z"/>
<path d="M531.1 349.9h50zM531.1 350l50-.1z"/>
<path d="M531.1 344.9h50zM531.1 345l50-.1z"/>
<path d="M22.6 360.2h2.5v-.2zM22.6 360h2.5l-2.5 .2z"/>
<path d="M22.6 360.1h2.5v-.2zM22.6 359.9h2.5l-2.5 .2z"/>
<path d="M581.1 360h2.5v-.1zM581.1 359.9h2.5l-2.5 .1z"/>
<path d="M581.1 360h2.5v-.1zM581.1 359.9h2.5l-2.5 .1z"/>
<path d="M581 360.2h2.6v-.2zM581 360h2.6l-2.6 .2z"/>
<path d="M581.2 360.1h2.4v-.2zM581.2 359.9h2.4l-2.4 .2z"/>
<path d="M22.6 410.2h2.5v-.2zM22.6 410h2.5l-2.5 .2z"/>
<path d="M22.6 410.1h2.5v-.2zM22.6 409.9h2.5l-2.5 .2z"/>
<path d="M81.1 410l.1 2.5v-2.5zM81.1 410l.1 2.5h-.1z"/>
<path d="M131.1 410l.1 2.5v-2.5zM131.1 410l.1 2.5h-.1z"/>
<path d="M181.1 410l.1 2.5v-2.5zM181.1 410l.1 2.5h-.1z"/>
<path d="M231.1 410l.1 2.5v-2.5zM231.1 410l.1 2.5h-.1z"/>
<path d="M281.1 410l.1 2.5v-2.5zM281.1 410l.1 2.5h-.1z"/>
<path d="M331 410l.2 2.5v-2.5zM331 410l.2 2.5h-.2z"/>
<path d="M381 410l.2 2.5v-2.5zM381 410l.2 2.5h-.2z"/>
<path d="M390.6 415l.1 1.2zM390.6 415l.1 1.2z"/>
<path d="M395.6 415v1.2zM395.6 415v1.2z"/>
<path d="M403.1 415v1.2zM403.1 415v1.2z"/>
<path d="M415.5 415l.2 1.2v-1.2zM415.5 415l.2 1.2h-.2z"/>
<path d="M431 410l.2 2.5v-2.5zM431 410l.2 2.5h-.2z"/>
<path d="M481 410l.2 2.5v-2.5zM481 410l.2 2.5h-.2z"/>
<path d="M530.9 410.1v2.5h.3zM530.9 410.1h.3v2.5z"/>
<path d="M530.9 410.1l.3 2.5v-2.5zM530.9 410.1l.3 2.5h-.3z"/>
<path d="M541 410.1l.1 2.5v-2.5zM541 410.1l.1 2.5h-.1z"/>
<path d="M556 410.1l.1 2.5v-2.5zM556 410.1l.1 2.5h-.1z"/>
<path d="M580.9 410.1l.3 2.5v-2.5zM580.9 410.1l.3 2.5h-.3z"/>
<path d="M580.8 410.1l.5 2.5v-2.5zM580.8 410.1l.5 2.5h-.5z"/>
<path d="M581 410.2h2.6v-.2zM581 410h2.6l-2.6 .2z"/>
<path d="M581.2 410.1h2.4v-.2zM581.2 409.9h2.4l-2.4 .2z"/>
</g>
<!-- layer: IF-ANNO SYMB -->
<g fill="none" stroke="#000" stroke-width=".27">
<path d="M357.5 40.8h21M375.5 48.2l8.5 8.6M389.4 55.8h-3.2a3 3 0 0 0-3 3v3.3M390.1 55.8h.6M391.3 55.8h3.8M395.7 55.8h.6M396.9 55.8h3.3a3 3 0 0 1 3 3v3.3v-3.3M383.2 69.6v3.3a3 3 0 0 0 3 3h3.2M383.2 62.7v.6M383.2 64v3.7M383.2 68.3v.7M390.1 75.9h.6"/>
<path d="M391.3 75.9h3.8M395.7 75.9h.6M403.2 72.9a3 3 0 0 1-3 3h-3.3M403.2 69.6v3.3v-3.3M403.2 62.7v.6M403.2 64v3.7M403.2 68.3v.7M121.9 93h21M141.3 98.7l5 5M144.3 112.7v.6M144.3 113.9v3.8M144.3 118.3v.7"/>
<path d="M144.3 119.5v3.8M145.7 104.4a6.7 6.7 0 0 0-1.4 4.1v3.6M146.5 103.5l-.5 .5M153.4 101.8a9.2 9.2 0 0 0-6.3 1.2l-.1 .1M154.1 101.8h.6M155.3 101.8h3.7M159.7 101.8h.6M161 101.8h3.7M165.3 101.8h.6M166.5 101.8h3.8M170.9 101.8h.7M172.2 101.8h3.7"/>
<path d="M176.6 101.8h.6M177.8 101.8h3.8M182.2 101.8h.6M183.4 101.8h3.8M187.8 101.8h.6M189.1 101.8h3.7M193.4 101.8h.7M194.7 101.8h3.7M199.1 101.8h.6M200.3 101.8a9.2 9.2 0 0 1 6.4 1.2l.1 .1M207.2 103.5l.4 .5M208.1 104.4a6.7 6.7 0 0 1 1.3 4.1v3.6"/>
<path d="M209.4 112.7v.6M209.4 113.9v3.8M209.4 118.3v.7M209.4 119.5v3.8M144.3 136.4a10.6 10.6 0 0 0 1.3 7.6l.1 .1M144.3 124v.5M144.3 125.2v3.7M144.3 129.6v.6M144.3 130.8v3.8M144.3 135.2v.6M209.4 140a6.3 6.3 0 0 1-1.3 4.1M209.4 136.4v3.6v-3.6"/>
<path d="M209.4 124v.5M209.4 125.2v3.7M209.4 129.6v.6M209.4 130.8v3.8M209.4 135.2v.6M146.1 144.5l.4 .5M147 145.4l.1 .1a8.4 8.4 0 0 0 6.3 1.3M154.1 146.8h.6M155.3 146.8h3.7M159.7 146.8h.6M161 146.8h3.7M165.3 146.8h.6"/>
<path d="M166.5 146.8h3.8M170.9 146.8h.7M172.2 146.8h3.7M176.6 146.8h.6M177.8 146.8h3.8M182.2 146.8h.6M183.4 146.8h3.8M187.8 146.8h.6M189.1 146.8h3.7M193.4 146.8h.7M194.7 146.8h3.7M199.1 146.8h.6"/>
<path d="M206.8 145.4l-.1 .1a8.4 8.4 0 0 1-6.4 1.3M207.7 144.5l-.5 .5M59.3 255.4h21M296.7 258.7h21M78.6 261l5 5M81.6 275v.6M81.6 276.2v3.8M83 266.7a6.3 6.3 0 0 0-1.4 4.1v3.6M83.8 265.8l-.4 .4M90.8 264a8.3 8.3 0 0 0-6.5 1.4M91.4 264h.6M92.6 264h3.8"/>
<path d="M97 264h.6M98.3 264h3.7M102.6 264h.7M103.9 264h3.8M108.2 264h.7M109.5 264h3.7M113.9 264h.6M115.1 264h3.8M119.5 264h.6M120.8 264h3.7M125.1 264h.7M126.4 264h3.7"/>
<path d="M130.8 264h.6M132 264h3.8M136.4 264h.6M137.6 264a8.3 8.3 0 0 1 6.5 1.4M144.6 265.8l.4 .4M145.4 266.7a6.7 6.7 0 0 1 1.4 4.1v3.6M146.8 275v.6M146.8 276.2v3.8M316.1 264.4l5 5M319.1 278.4v.6M319.1 279.6v3.8M320.5 270.1a6.7 6.7 0 0 0-1.4 4.1v3.5"/>
<path d="M321.3 269.2l-.5 .5M328.2 267.5a9.2 9.2 0 0 0-6.3 1.2l-.1 .1M328.8 267.5h.7M330.1 267.5h3.7M334.5 267.5h.6M335.7 267.5h3.8M340.1 267.5h.6M341.3 267.5h3.8M345.7 267.5h.6M347 267.5h3.7M351.4 267.5h.6M352.6 267.5h3.8"/>
<path d="M357 267.5h.6M358.2 267.5h3.8M362.6 267.5h.6M363.9 267.5h3.7M368.2 267.5h.7M369.5 267.5h3.7M373.8 267.5h.7M375.1 267.5a9.2 9.2 0 0 1 6.4 1.2l.1 .1M382 269.2l.4 .5M382.9 270.1a6.7 6.7 0 0 1 1.3 4.1v3.5M384.2 278.4v.6M384.2 279.6v3.8"/>
<path d="M81.6 298.7a10.3 10.3 0 0 0 1.3 7.5l.1 .2M81.6 280.6v.6M81.6 281.9v3.7M81.6 286.2v.7M81.6 287.5v3.7M81.6 291.8v.7M81.6 293.1v3.7M81.6 297.5v.6M146.8 298.7v3.6v-3.6M146.8 280.6v.6M146.8 281.9v3.7M146.8 286.2v.7"/>
<path d="M146.8 287.5v3.7M146.8 291.8v.7M146.8 293.1v3.7M146.8 297.5v.6M319.1 284v.6M319.1 285.2v3.8M319.1 289.6v.6M319.1 290.9v3.7M319.1 295.3v.6M319.1 296.5v3.8M384.2 284v.6M384.2 285.2v3.8"/>
<path d="M384.2 289.6v.6M384.2 290.9v3.7M384.2 295.3v.6M384.2 296.5v3.8M83.4 306.8l.5 .5M84.3 307.7a8.3 8.3 0 0 0 6.5 1.3M91.4 309h.6M92.6 309h3.8M97 309h.6M98.3 309h3.7M102.6 309h.7M103.9 309h3.8"/>
<path d="M108.2 309h.7M109.5 309h3.7M113.9 309h.6M115.1 309h3.8M119.5 309h.6M120.8 309h3.7M125.1 309h.7M126.4 309h3.7M130.8 309h.6M132 309h3.8M136.4 309h.6M144.1 307.7a8.3 8.3 0 0 1-6.5 1.3"/>
<path d="M145 306.8l-.4 .5M146.8 302.3a6.8 6.8 0 0 1-1.4 4M319.1 302.1a10.6 10.6 0 0 0 1.3 7.6l.1 .1M319.1 300.9v.6M320.9 310.2l.4 .5M321.8 311.1l.1 .1a8.4 8.4 0 0 0 6.3 1.3M328.8 312.5h.7M330.1 312.5h3.7M334.5 312.5h.6M335.7 312.5h3.8M340.1 312.5h.6M341.3 312.5h3.8"/>
<path d="M345.7 312.5h.6M347 312.5h3.7M351.4 312.5h.6M352.6 312.5h3.8M357 312.5h.6M358.2 312.5h3.8M362.6 312.5h.6M363.9 312.5h3.7M368.2 312.5h.7M369.5 312.5h3.7M373.8 312.5h.7M381.6 311.1l-.1 .1a8.4 8.4 0 0 1-6.4 1.3"/>
<path d="M382.5 310.2l-.5 .5M384.2 305.7a6.3 6.3 0 0 1-1.3 4.1M384.2 302.1v3.6v-3.6M384.2 300.9v.6"/>
<circle cx="368" cy="40.7" r="10.5"/>
<circle cx="132.4" cy="93" r="10.5"/>
<circle cx="69.8" cy="255.3" r="10.5"/>
<circle cx="307.2" cy="258.7" r="10.5"/>
</g>
<text font-size="13.4" x="540" y="389.8">A708</text>
<g font-size="5.6">
<text x="502.3" y="49.6">SEZIONE A</text>
<text x="82.5" y="55.3">SEZIONE D</text>
<text x="134.5" y="386.6">SEZIONE C</text>
<text x="365.1" y="386.1">SEZIONE B</text>
</g>
<g font-size="5">
<text x="548.5" y="184.7">SEDIA</text>
<text x="546.7" y="190.7">INGOLF</text>
</g>
<g font-size="4.2">
<text x="361.3" y="37.8">PART.2</text>
<text x="363.2" y="46.5">A709</text>
<text x="126" y="90.1">PART.1</text>
<text x="127.1" y="98.8">A709</text>
<text x="63.4" y="252.3">PART.2</text>
<text x="300.8" y="255.8">PART.1</text>
<text x="64.5" y="261.1">A709</text>
<text x="301.9" y="264.5">A709</text>
</g>
<g font-size="2.5">
<text x="50.8" y="8.8">1</text>
<text x="105.5" y="8.8">2</text>
<text x="155.4" y="8.8">3</text>
<text x="205.4" y="8.8">4</text>
<text x="255.4" y="8.8">5</text>
<text x="305.4" y="8.8">6</text>
<text x="355.4" y="8.8">7</text>
<text x="405.4" y="8.8">8</text>
<text x="455.4" y="8.8">9</text>
<text x="504.8" y="9.4">10</text>
<text x="554.9" y="9.4">11</text>
<text x="22.4" y="33.8">A</text>
<text x="582.3" y="36.9">A</text>
<text x="22.4" y="85.9">B</text>
<text x="582.3" y="85.9">B</text>
<text x="22.4" y="135.9">C</text>
<text x="582.2" y="135.9">C</text>
<text x="531.9" y="152.9">POLITECNICO DI MILANO</text>
<text x="532" y="155.9">SCUOLA DEL DESIGN</text>
<text x="532" y="159">C.L. DESIGN DEGLI INTERNI</text>
<text x="532" y="162.8">PROGETTO:</text>
<text x="22.4" y="185.9">D</text>
<text x="582.2" y="185.9">D</text>
<text x="532" y="212.8">CORSO:</text>
<text x="542.3" y="217.7">STRUMENTI E METODI</text>
<text x="546.1" y="220.7">DEL PROGETTO</text>
<text x="532" y="229.4">DOCENTE:</text>
<text x="22.4" y="235.9">E</text>
<text x="544.7" y="235.9">MARCO FERRARA</text>
<text x="582.3" y="235.9">E</text>
<text x="532" y="246.1">STUDENTI:</text>
<text x="545.1" y="255.5">ANDREA MONDINI</text>
<text x="532" y="262.8">OGGETTO:</text>
<text x="549.6" y="268.9">701.032.50</text>
<text x="532" y="279.4">NOTE:</text>
<text x="22.5" y="285.9">F</text>
<text x="555.5" y="285.9">-</text>
<text x="582.3" y="285.9">F</text>
<text x="532" y="296.1">NOME FILE:</text>
<text x="541.1" y="302">INGOLF_701-032-50.dwg</text>
<text x="531.9" y="313.4">VERS</text>
<text x="571.5" y="313.4">DATA</text>
<text x="22.3" y="335.9">G</text>
<text x="582" y="336">G</text>
<text x="532" y="358.4">A</text>
<text x="565.7" y="358.4">2017.05.22</text>
<text x="532" y="362.9">TAVOLA NO.:</text>
<text x="568.2" y="362.9">3 DI</text>
<text x="575.4" y="362.9">4</text>
<text x="22.2" y="386">H</text>
<text x="582.1" y="386">H</text>
<text x="532" y="405.4">DATA:</text>
<text x="542" y="405.3">2017/05/22</text>
<text x="557" y="405.4">SCALA:</text>
<text x="573" y="405.3">1:5</text>
<text x="19.6" y="410.3" transform="rotate(-90 19.6 410.3)">DIRECTORY: D:\USERS\ANDRE HARDDISK\DOCUMENTS\GITHUB\VV-D_2_CUCINA\INGOLF_701-032-50.DWG | PLOTTED ON: 14/07/2017 00:04:18 | BY USER: ANDRE</text>
<text x="48.9" y="413.4">1</text>
<text x="105.5" y="413.4">2</text>
<text x="155.4" y="413.4">3</text>
<text x="205.4" y="413.4">4</text>
<text x="255.4" y="413.4">5</text>
<text x="305.4" y="413.4">6</text>
<text x="355.4" y="413.4">7</text>
<text x="405.4" y="413.4">8</text>
<text x="455.4" y="413.4">9</text>
<text x="504.7" y="413.4">10</text>
<text x="531.5" y="412.6">0</text>
<text x="532" y="408.3">REV:</text>
<text x="541.5" y="412.6">5cm</text>
<text x="542" y="408.3">A</text>
<text x="556.6" y="412.6">12.5cm</text>
<text x="557" y="408.4">FORMATO:</text>
<text x="573.4" y="408.4">A2</text>
<text x="574.4" y="412.6">25cm</text>
</g>
<g font-size="1.3">
<text x="390.8" y="416.2">0</text>
<text x="395.9" y="416.2">0.5m</text>
<text x="403.4" y="416.2">1.25m</text>
<text x="412.5" y="416.2">2.5m</text>
</g>
</svg>
